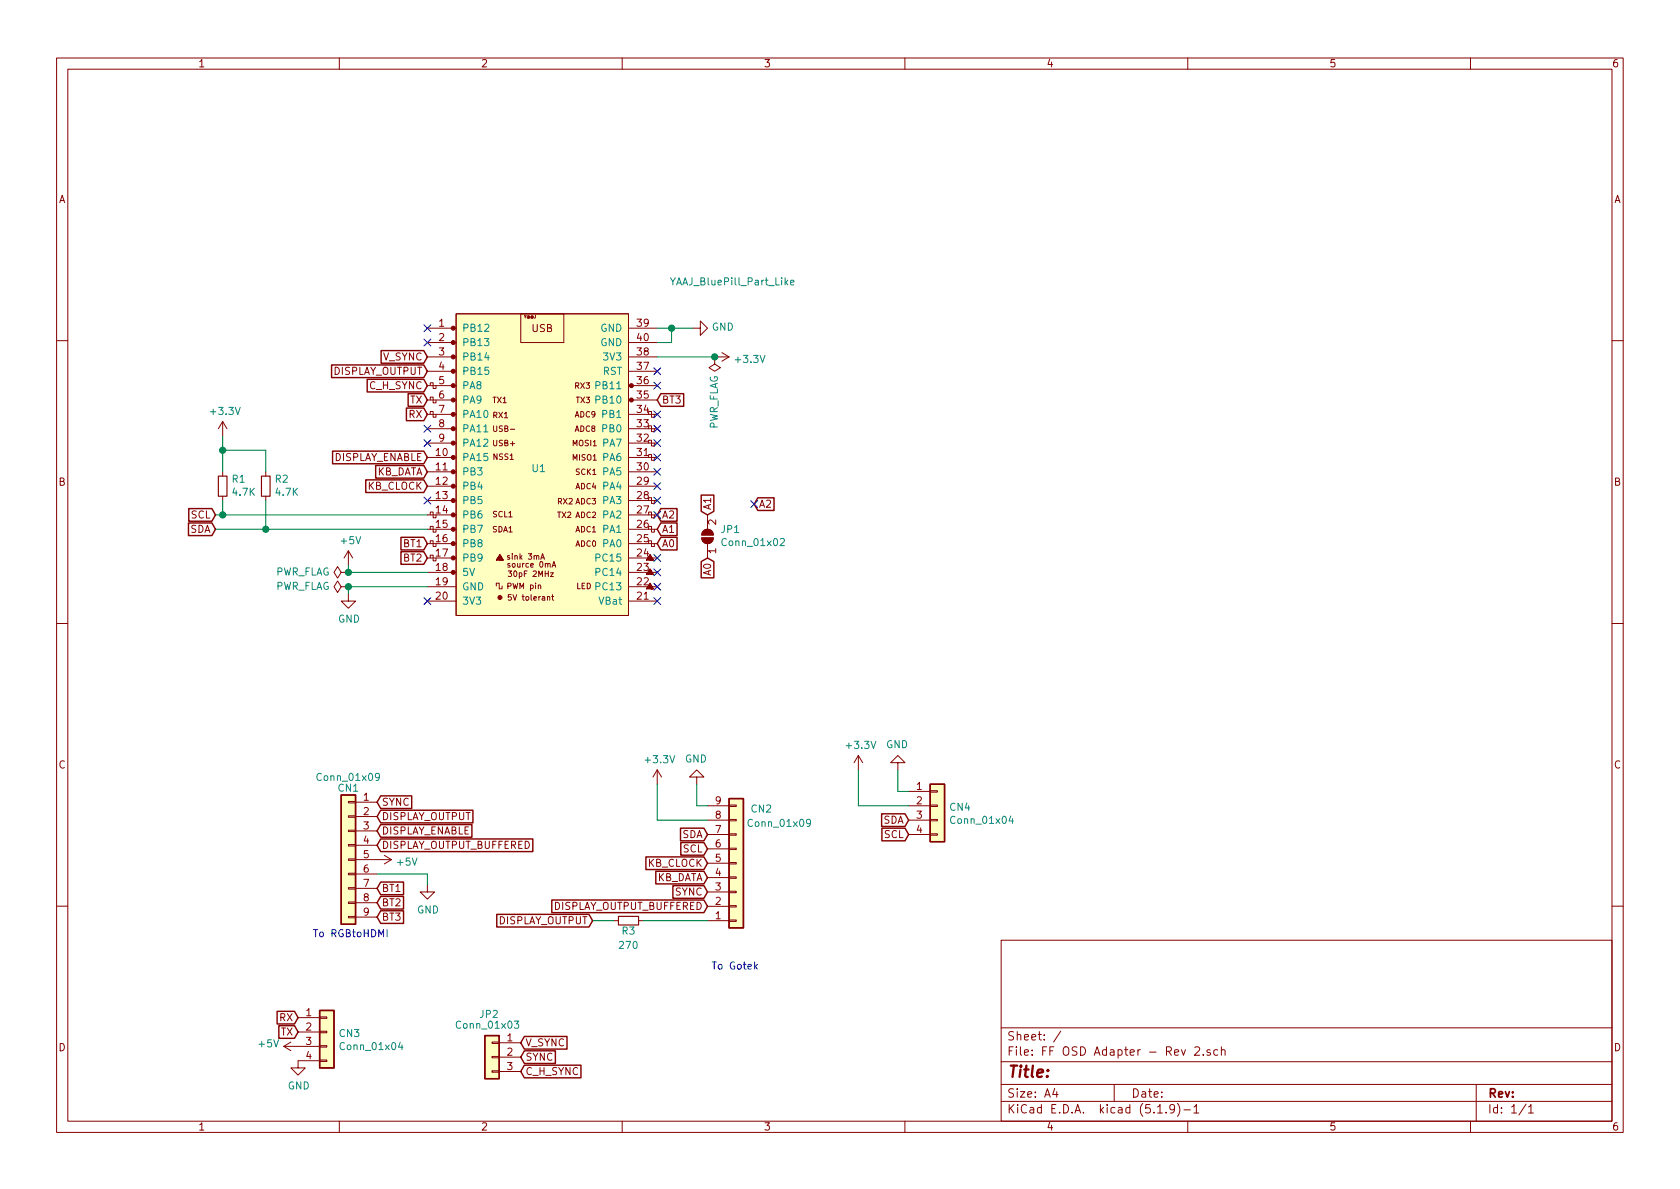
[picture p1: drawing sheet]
<svg xmlns="http://www.w3.org/2000/svg" width="297mm" height="210mm" viewBox="0 0 297 210" stroke-linecap="round" stroke-linejoin="round" font-family="sans-serif">
<g fill="none" stroke="#840000" stroke-width=".18">
<path d="M10 10.3h277v189.9h-277zM12 12.2h273v186.1h-273zM60 10.3v1.9M110 10.3v1.9M160 10.3v1.9M210 10.3v1.9M260 10.3v1.9M75.6 58h5M80.6 55.5h30.5v53.3h-30.5zM92.1 55.5h7.6v5.1h-7.6zM111.1 58h5.1M122.6 58h1.2v-1.2l1.3 1.2-1.3 1.3v-1.3"/>
<path d="M10 60.2h2M39.4 74.5l-.8 1.3M39.4 74.5v2.6M39.4 74.5l.7 1.3M75.6 63.1h5M75.6 60.6h5M75.6 78.4h5M75.6 75.8h5M75.6 73.3h5M75.6 70.7h5M75.6 68.2h5M75.6 65.7h5"/>
<path d="M76.1 73.3v-.5h.5v1h.5v-.5M76.1 70.7v-.5h.5v1h.5v-.5M76.1 68.2v-.5h.5v1h.5v-.5M111.1 63.1h5.1M111.1 60.6h5.1M111.1 78.4h5.1M111.1 75.8h5.1M111.1 73.3h5.1M111.1 70.7h5.1M111.1 68.2h5.1M111.1 65.7h5.1M114.7 78.4v-.6h.5v1.1h.5v-.5"/>
<path d="M114.7 75.8v-.5h.5v1h.5v-.5M114.7 73.3v-.5h.5v1h.5v-.5M126.4 63.1v1.3l1 .6-1 .7-1.1-.7 1.1-.6M126.4 63.1h.1M126.4 63.1h2.5M127.6 62.4l1.3 .7M128.9 63.1l-1.3 .8M285 60.2h2M39.4 83.4v.8M39.4 87.8v.7M47 83.4v.8M47 87.8v.7"/>
<path d="M61.6 97.4l-.8 1.3M61.6 97.4v2.5M61.6 97.4l.8 1.3M75.6 80.9h5M75.6 83.4h5M75.6 86h5M75.6 88.5h5M75.6 91.1h5M75.6 93.6h5M75.6 96.1h5M75.6 98.7h5M76.1 98.7v-.5h.5v1h.5v-.5"/>
<path d="M76.1 96.1v-.5h.5v1h.5v-.5M76.1 93.6v-.5h.5v1h.5v-.5M76.1 91.1v-.6h.5v1.1h.5v-.5M88.4 98.5l.1 .3-.2-.1 .2 .2 .1-.4-.5 .2 .5 .4-.1-.7-.5 .4 .8 .3-.4-.8-.5 .6 1 .2-.5-.9-.6 .9h1.2l-.6-1.1-.6 1.1M95.6 98.9l.3-1 .4 1M95.7 98.6h.5M111.1 80.9h5.1M111.1 83.4h5.1M111.1 86h5.1M111.1 88.5h5.1M111.1 91.1h5.1M111.1 93.6h5.1"/>
<path d="M111.1 96.1h5.1M111.1 98.7h5.1M114.7 96.1v-.5h.5v1h.5v-.5M114.7 93.6v-.5h.5v1h.5v-.5M114.7 91.1v-.6h.5v1.1h.5v-.5M114.7 88.5v-.5h.5v1h.5v-.5M114.7 80.9v-.5h.5v1h.5v-.5M114.9 98.5l.2 .3-.3-.1 .3 .2 .1-.4-.5 .2 .5 .4-.1-.7-.5 .4 .7 .3-.4-.8-.5 .6 1 .2-.5-.9-.6 .9h1.3l-.7-1.1-.6 1.1M124.1 95.1h2a1.02 1.02 0 0 1-1 1 1.02 1.02 0 0 1-1-1zM124.3 93.9a1.02 1.02 0 0 1 1.1-.3 1.02 1.02 0 0 1 .7 1h-2zM125.1 91.1v2.5M125.1 96.1v2.6"/>
<path d="M10 110.3h2M60.3 103.8l-.6-1.1-.6 1.1 .6 1 .6-1h1.3M60.3 101.2l-.6-1-.6 1 .6 1 .6-1h1.3M61.6 103.8h.1M61.6 101.2h.1M61.6 105v1.3h1.3l-1.3 1.3-1.3-1.3h1.3M75.6 101.2h5M75.6 103.8h5M75.6 106.3h5M87.8 103.6v-.5h.5v1h.5v-.5M97.3 101.3h.5l-.5 .6h.5M97.5 105.5h.4"/>
<path d="M97.6 100.3l.3-1 .4 1M97.7 105.2v.8l.2 .1M97.7 100h.5M111.1 101.2h5.1M111.1 103.8h5.1M111.1 106.3h5.1M114.9 103.6l.2 .3-.3-.1 .3 .2 .1-.4-.5 .2 .5 .3-.1-.6-.5 .4 .7 .2-.4-.7-.5 .6 1 .1-.5-.9-.6 .9h1.3l-.7-1-.6 1M114.9 101.1l.2 .2-.3-.1 .3 .3 .1-.4-.5 .1 .5 .4-.1-.6-.5 .3 .7 .3-.4-.8-.5 .7 1 .1-.5-.9-.6 .9h1.3l-.7-1-.6 1M285 110.3h2M116.2 136.1l-.8 1.3M116.2 136.1v2.6M116.2 136.1l.8 1.3"/>
<path d="M123.2 137.4h1.3l-1.3-1.3-1.3 1.3h1.3v1.3M151.8 133.6l-.8 1.3M151.8 133.6v2.5M151.8 133.6l.7 1.3M158.7 134.9h1.3l-1.3-1.3-1.2 1.3h1.2v1.2M160.7 139.9h3.8M164.5 139.8h1.2v.3h-1.2zM61.6 157h1.3v.2h-1.3zM61.6 159.5h1.3v.3h-1.3zM61.6 154.4h1.3v.3h-1.3zM61.6 149.3h1.3v.3h-1.3zM61.6 146.8h1.3v.3h-1.3z"/>
<path d="M61.6 144.3h1.3v.2h-1.3zM61.6 141.7h1.3v.3h-1.3zM61.6 151.9h1.3v.2h-1.3zM62.9 141.9h3.8M62.9 144.4h3.8M62.9 146.9h3.8M62.9 149.5h3.8M62.9 152h6.3M62.9 154.6h3.8M62.9 157.1h3.8M62.9 159.6h3.8M67.9 151.3l1.3 .7"/>
<path d="M69.2 152l-1.3 .8M75.6 156.5v1.2h1.2l-1.2 1.3-1.3-1.3h1.3M125.1 142.5h3.8M125.1 145h3.8M125.1 147.6h3.8M125.1 157.7h3.8M125.1 155.2h3.8M125.1 152.6h3.8M125.1 150.1h3.8M128.9 147.4h1.3v.3h-1.3zM128.9 144.9h1.3v.3h-1.3zM128.9 142.4h1.3v.2h-1.3z"/>
<path d="M128.9 150h1.3v.2h-1.3zM128.9 155.1h1.3v.2h-1.3zM128.9 157.6h1.3v.3h-1.3zM128.9 152.5h1.3v.3h-1.3zM160.7 142.5h3.8M160.7 145h3.8M160.7 147.6h3.8M164.5 147.4h1.2v.3h-1.2zM164.5 144.9h1.2v.3h-1.2zM164.5 142.4h1.2v.2h-1.2zM10 160.2h2M52.7 180h3.8"/>
<path d="M56.5 179.8h1.3v.3h-1.3zM61.6 162h1.3v.3h-1.3zM62.9 162.2h3.8M108.6 162.8h.7M112.9 162.8h.8M125.1 162.8h3.8M125.1 160.3h3.8M128.9 160.1h1.3v.3h-1.3zM128.9 162.7h1.3v.2h-1.3zM177 166.3h108v32h-108zM285 160.2h2M50.2 185h6.3"/>
<path d="M50.2 185l1.2 .8M51.4 184.3l-1.2 .7M52.7 182.5h3.8M56.5 187.4h1.3v.3h-1.3zM56.5 184.9h1.3v.3h-1.3zM56.5 182.4h1.3v.2h-1.3zM56.5 187.6h-3.8v1.2h1.3l-1.3 1.3-1.3-1.3h1.3M60 198.3v1.9M87 189.4h1.3v.2h-1.3zM87 184.3h1.3v.2h-1.3zM87 186.8h1.3v.3h-1.3zM88.3 184.4h3.8"/>
<path d="M88.3 186.9h3.8M88.3 189.5h3.8M110 198.3v1.9M160 198.3v1.9M177 194.8h108M177 191.8h108M177 187.8h108M177 181.8h108M186.5 192.5l-.4 1h1M186.8 193v1M187.6 182.3l-1.3 2M197 191.8v3"/>
<path d="M204.7 196.8h.8M206.2 196.7v.1M207.7 196l-.1 .1a.48 .48 0 0 1-.6 .1l-.2-.2 .2-.6a.48 .48 0 0 1 .6 .1 1.27 1.27 0 0 1-.2 1.2l-.4 .1M208.2 195.1a1.71 1.71 0 0 1 0 2.3M209.3 196.3h1.2M210 198.3v1.9M211.1 195.8l.4-.5v1.5M211.1 196.8h.9M211.3 185.3l.2-.2h.3l.2 .2 .1 .2-.9 1.1h.9M212.8 186.5v.1M214 185.7a.37 .37 0 0 0-.6 .1l.1 .2 .5 .2v.1l-.2 .3-.4-.1M215.3 185.7l-.4-.1-.3 .3 .1 .6 .2 .1 .4-.1"/>
<path d="M216 185.7a.37 .37 0 0 1 .6 .1v.8M216 185.1v1.5M260 198.3v1.9M261 191.8v6.5M269.8 195.2l-1.2 2M270.3 195.8l.4-.5v1.5M270.3 196.8h.8"/>
<circle cx="111.6" cy="70.7" r=".36"/>
<circle cx="111.6" cy="68.2" r=".36"/>
<circle cx="88.4" cy="105.7" r=".36"/>
<circle cx="88.4" cy="105.7" r=".25"/>
</g>
<g fill="#ffffc2" stroke="#ffffc2" stroke-width=".18">
<path d="M60.3 140.6h2.6v22.8h-2.6z"/>
<path d="M164.5 138.7h2.5v10.1h-2.5z"/>
<path d="M56.5 178.7h2.6v10.1h-2.6z"/>
<path d="M128.9 141.2h2.5v22.9h-2.5z"/>
<path d="M85.7 183.1h2.6v7.6h-2.6z"/>
<path d="M80.6 55.5h30.5v53.3h-30.5z"/>
</g>
<g fill="none" stroke="#840000" stroke-width=".25">
<path d="M58.6 64.5h16.3l.7 1.2-.7 1.1h-16.3zM58.8 79.8h16.1l.7 1.1-.7 1.1h-16.1zM64.9 67.1h10l.7 1.1-.7 1.1h-10zM67.4 62h7.5l.7 1.1-.7 1.1h-7.5zM71.9 72.2h3l.7 1.1-.7 1.1h-3zM72.2 69.6h2.7l.7 1.1-.7 1.2h-2.7zM116.8 69.6h4.1v2.3h-4.1l-.6-1.2zM33.3 92.5h4.2l.6 1.1-.6 1.1h-4.2zM33.4 89.9h4.1l.6 1.2-.6 1.1h-4.1zM64.7 84.9h10.2l.7 1.1-.7 1.1h-10.2zM66.4 82.3h8.5l.7 1.1-.7 1.2h-8.5zM70.9 97.6h4l.7 1.1-.7 1.1h-4z"/>
<path d="M70.9 95h4l.7 1.1-.7 1.2h-4zM116.8 89.9h2.9v2.3h-2.9l-.6-1.1zM116.8 92.5h2.9v2.2h-2.9l-.6-1.1zM116.8 95h2.9v2.3h-2.9l-.6-1.2zM124 99.3l1.1-.6 1.1 .6v2.9h-2.2zM124 87.5h2.2v2.9l-1.1 .7-1.1-.7zM134 88h2.9v2.3h-2.9l-.7-1.2zM164.5 138.7h2.5v10.1h-2.5zM60.3 140.6h2.6v22.8h-2.6zM67.3 158.5h4v2.3h-4l-.6-1.2zM67.3 156h4v2.2h-4l-.6-1.1zM67.3 140.7h5.5v2.3h-5.5l-.6-1.1z"/>
<path d="M67.3 145.8h16.1v2.3h-16.1l-.6-1.2zM67.3 148.4h26.9v2.2h-26.9l-.6-1.1zM67.3 143.3h16.3v2.2h-16.3l-.6-1.1zM97.6 159.2h26.9l.6 1.1-.6 1.1h-26.9zM114.2 151.5h10.3l.6 1.1-.6 1.2h-10.3zM116 154.1h8.5l.6 1.1-.6 1.1h-8.5zM119 156.6h5.5l.6 1.1-.6 1.1h-5.5zM120.3 146.5h4.2l.6 1.1-.6 1.1h-4.2zM120.4 149h4.1l.6 1.1-.6 1.1h-4.1zM128.9 141.2h2.5v22.9h-2.5zM155.9 143.9h4.1l.7 1.1-.7 1.1h-4.1zM155.9 146.5h4.1l.7 1.1-.7 1.1h-4.1z"/>
<path d="M49 178.8h3.1l.6 1.2-.6 1.1h-3.1zM56.5 178.7h2.6v10.1h-2.6zM67.3 161.1h4v2.2h-4l-.6-1.1zM87.8 161.7h16.3l.7 1.1-.7 1.1h-16.3zM49.3 181.4h2.8l.6 1.1-.6 1.1h-2.8zM85.7 183.1h2.6v7.6h-2.6zM92.7 188.4h10v2.2h-10l-.6-1.1zM92.7 183.3h7.6v2.2h-7.6l-.6-1.1zM92.7 185.8h5.5v2.3h-5.5l-.6-1.2z"/>
</g>
<path d="M138.9 49.9l.4 .5M139.3 49.5l-.5 .5M139.8 50l.6-.1-.1-.3-.3-.1-.2 .2v.6h.5M85.5 76.4h.8M138 95.3l.5-.1 .2 .4-.1 .2-.7 .7h.8M67.1 137.3l-.2 .2h-.3l-.2-.2v-.4l.2-.2h.3l.2 .3a.97 .97 0 0 1-.2 1h-.4M143.3 145.4l-.2 .3h-.3l-.2-.3v-.4l.2-.1h.3l.2 .2a.97 .97 0 0 1-.2 1h-.4M178.7 144.3l-.3 .9h.8M179 144.8v.8M70.8 184.3l-.3 .9h.7M71.1 184.8v.8M90.9 180.6h.8l-.4 .4 .4 .2-.1 .6h-.5l-.2-.1" fill="none" stroke="#008484" stroke-width=".18"/>
<path d="M38.6 84.2h1.5v3.6h-1.5zM46.2 84.2h1.6v3.6h-1.6zM109.3 162h3.6v1.6h-3.6z" fill="none" stroke="#840000" stroke-width=".2"/>
<g fill="#840000" stroke="#840000" stroke-width=".18">
<path d="M124.1 95.1h2a1.02 1.02 0 0 1-1 1 1.02 1.02 0 0 1-1-1z"/>
<path d="M124.3 93.9a1.02 1.02 0 0 1 1.1-.3 1.02 1.02 0 0 1 .7 1h-2z"/>
<circle cx="80.1" cy="101.2" r=".36"/>
<circle cx="80.1" cy="98.7" r=".36"/>
<circle cx="80.1" cy="96.1" r=".36"/>
<circle cx="80.1" cy="93.6" r=".36"/>
<circle cx="80.1" cy="91.1" r=".36"/>
<circle cx="80.1" cy="88.5" r=".36"/>
<circle cx="80.1" cy="86" r=".36"/>
<circle cx="80.1" cy="83.4" r=".36"/>
<circle cx="80.1" cy="80.9" r=".36"/>
<circle cx="80.1" cy="78.4" r=".36"/>
<circle cx="80.1" cy="75.8" r=".36"/>
<circle cx="80.1" cy="73.3" r=".36"/>
<circle cx="80.1" cy="70.7" r=".36"/>
<circle cx="80.1" cy="68.2" r=".36"/>
<circle cx="80.1" cy="65.7" r=".36"/>
<circle cx="80.1" cy="63.1" r=".36"/>
<circle cx="80.1" cy="58" r=".36"/>
<circle cx="88.4" cy="105.7" r=".13"/>
<circle cx="111.6" cy="70.7" r=".25"/>
<circle cx="111.6" cy="68.2" r=".25"/>
<circle cx="80.1" cy="60.6" r=".36"/>
</g>
<g fill="none" stroke="#008400" stroke-width=".18">
<path d="M116.2 58h6.4M118.7 58v2.6h-2.5M39.4 77.1v6.3M39.4 79.6h7.6v3.8M116.2 63.1h10.2M38.1 93.6h37.5M38.1 91.1h37.5M39.4 88.5v2.6M47 88.5v5.1M61.6 99.9v1.3h14M75.6 103.8h-14v1.2M116.2 138.7v6.3h8.9"/>
<path d="M123.2 138.7v3.8h1.9M151.8 136.1v6.4h8.9M158.7 136.1v3.8h2M66.7 154.6h8.9v1.9M104.8 162.8h3.8M113.7 162.8h11.4"/>
</g>
<path d="M68.4 164.4v1.3M133.5 170.9l.4 .5M133.9 170.5l-.5 .5" fill="none" stroke="#0000c2" stroke-width=".18"/>
<g fill="#008400" stroke="#008400" stroke-width=".25">
<circle cx="39.4" cy="91.1" r=".51"/>
<circle cx="39.4" cy="79.6" r=".51"/>
<circle cx="47" cy="93.6" r=".51"/>
<circle cx="61.6" cy="103.8" r=".51"/>
<circle cx="126.4" cy="63.1" r=".51"/>
<circle cx="61.6" cy="101.2" r=".51"/>
<circle cx="118.7" cy="58" r=".51"/>
</g>
<g fill="none" stroke="#000084" stroke-width=".18">
<path d="M75 60l1.2 1.2M75 57.4l1.2 1.2M76.2 60l-1.2 1.2M76.2 57.4l-1.2 1.2M75 77.7l1.2 1.3M75 75.2l1.2 1.2M76.2 77.7l-1.2 1.3M76.2 75.2l-1.2 1.2M115.6 65l1.2 1.3M115.6 67.6l1.2 1.2M115.6 72.7l1.2 1.2M115.6 75.2l1.2 1.2"/>
<path d="M115.6 77.7l1.2 1.3M116.8 65l-1.2 1.3M116.8 67.6l-1.2 1.2M116.8 72.7l-1.2 1.2M116.8 75.2l-1.2 1.2M116.8 77.7l-1.2 1.3M75 87.9l1.2 1.2M76.2 87.9l-1.2 1.2M115.6 80.3l1.2 1.2M115.6 82.8l1.2 1.2M115.6 85.4l1.2 1.2M115.6 87.9l1.2 1.2"/>
<path d="M115.6 98.1l1.2 1.2M115.6 90.4l1.2 1.3M116.8 80.3l-1.2 1.2M116.8 82.8l-1.2 1.2M116.8 85.4l-1.2 1.2M116.8 87.9l-1.2 1.2M116.8 98.1l-1.2 1.2M116.8 90.4l-1.2 1.3M132.7 88.5l1.3 1.3M134 88.5l-1.3 1.3M75 105.7l1.2 1.2M76.2 105.7l-1.2 1.2"/>
<path d="M115.6 100.6l1.2 1.2M115.6 103.1l1.2 1.3M115.6 105.7l1.2 1.2M116.8 105.7l-1.2 1.2M116.8 100.6l-1.2 1.2M116.8 103.1l-1.2 1.3"/>
</g>
<text font-size="2.8" fill="#840000" x="178" y="190.5">Title:</text>
<g font-size="2.1" fill="#840000">
<text x="178" y="184">Sheet: /</text>
<text x="178" y="186.7">File: FF OSD Adapter - Rev 2.sch</text>
<text x="178" y="196.9">KiCad E.D.A. kicad (5.1.9)-1</text>
<text x="178" y="194.1">Size: A4</text>
<text x="200" y="194.1">Date:</text>
<text x="263" y="194.1">Rev:</text>
<text x="263" y="196.9">Id: 1/1</text>
</g>
<g font-size="1.8" fill="#840000">
<text x="35" y="11.9">1</text>
<text x="85" y="11.9">2</text>
<text x="135" y="11.9">3</text>
<text x="185" y="11.9">4</text>
<text x="235" y="11.9">5</text>
<text x="285" y="11.9">6</text>
<text x="10.4" y="35.9">A</text>
<text x="285.4" y="35.9">A</text>
<text x="77.6" y="57.8">1</text>
<text x="94" y="58.7">USB</text>
<text x="112.7" y="57.8">39</text>
<text x="67.7" y="63.7">V_SYNC</text>
<text x="77.6" y="60.3">2</text>
<text x="77.6" y="62.9">3</text>
<text x="77.6" y="65.4">4</text>
<text x="112.7" y="65.4">37</text>
<text x="112.7" y="62.9">38</text>
<text x="112.7" y="60.3">40</text>
<text x="58.9" y="66.3">DISPLAY_OUTPUT</text>
<text x="65.4" y="68.8">C_H_SYNC</text>
<text x="72.5" y="71.4">TX</text>
<text x="77.6" y="67.9">5</text>
<text x="77.6" y="70.5">6</text>
<text x="112.7" y="70.5">35</text>
<text x="112.7" y="67.9">36</text>
<text x="117" y="71.4">BT3</text>
<text x="72.3" y="73.9">RX</text>
<text x="77.6" y="73">7</text>
<text x="77.6" y="75.6">8</text>
<text x="112.7" y="75.6">33</text>
<text x="112.7" y="73">34</text>
<text x="58.9" y="81.5">DISPLAY_ENABLE</text>
<text x="77.1" y="80.6">10</text>
<text x="77.1" y="83.2">11</text>
<text x="77.6" y="78.1">9</text>
<text x="112.7" y="83.2">30</text>
<text x="112.7" y="80.6">31</text>
<text x="112.7" y="78.1">32</text>
<text x="10.4" y="85.9">B</text>
<text x="64.9" y="86.6">KB_CLOCK</text>
<text x="66.3" y="84.1">KB_DATA</text>
<text x="77.1" y="85.7">12</text>
<text x="77.1" y="88.3">13</text>
<text x="112.7" y="88.3">28</text>
<text x="112.7" y="85.7">29</text>
<text x="134.1" y="89.8">A2</text>
<text x="285.4" y="85.9">B</text>
<text x="33.6" y="94.2">SDA</text>
<text x="33.8" y="91.7">SCL</text>
<text x="77.1" y="90.8">14</text>
<text x="77.1" y="93.3">15</text>
<text x="77.1" y="95.9">16</text>
<text x="112.7" y="95.9">25</text>
<text x="112.7" y="93.3">26</text>
<text x="112.7" y="90.8">27</text>
<text x="117" y="91.7">A2</text>
<text x="117" y="94.2">A1</text>
<text x="125.7" y="90.3" transform="rotate(-90 125.7 90.3)">A1</text>
<text x="126.6" y="92.8" transform="rotate(-90 126.6 92.8)">2</text>
<text x="71.4" y="99.3">BT2</text>
<text x="71.4" y="96.8">BT1</text>
<text x="77.1" y="98.4">17</text>
<text x="77.1" y="101">18</text>
<text x="112.7" y="101">23</text>
<text x="112.7" y="98.4">24</text>
<text x="117" y="96.8">A0</text>
<text x="125.7" y="101.7" transform="rotate(-90 125.7 101.7)">A0</text>
<text x="126.6" y="97.9" transform="rotate(-90 126.6 97.9)">1</text>
<text x="77.1" y="103.5">19</text>
<text x="77.1" y="106">20</text>
<text x="112.7" y="106">21</text>
<text x="112.7" y="103.5">22</text>
<text x="10.4" y="135.9">C</text>
<text x="285.4" y="135.9">C</text>
<text x="64.3" y="141.6">1</text>
<text x="67.5" y="142.5">SYNC</text>
<text x="126.5" y="142.2">9</text>
<text x="162.1" y="139.7">1</text>
<text x="162.1" y="142.2">2</text>
<text x="64.3" y="144.1">2</text>
<text x="64.3" y="146.7">3</text>
<text x="64.3" y="149.2">4</text>
<text x="67.5" y="147.6">DISPLAY_ENABLE</text>
<text x="67.5" y="145">DISPLAY_OUTPUT</text>
<text x="120.6" y="148.2">SDA</text>
<text x="126.5" y="149.9">6</text>
<text x="126.5" y="147.3">7</text>
<text x="126.5" y="144.8">8</text>
<text x="156.1" y="145.7">SDA</text>
<text x="156.3" y="148.2">SCL</text>
<text x="162.1" y="144.8">3</text>
<text x="162.1" y="147.3">4</text>
<text x="64.3" y="151.8">5</text>
<text x="64.3" y="154.3">6</text>
<text x="67.5" y="150.1">DISPLAY_OUTPUT_BUFFERED</text>
<text x="114.5" y="153.3">KB_CLOCK</text>
<text x="115.8" y="155.8">KB_DATA</text>
<text x="120.8" y="150.7">SCL</text>
<text x="126.5" y="154.9">4</text>
<text x="126.5" y="152.4">5</text>
<text x="64.3" y="156.8">7</text>
<text x="64.3" y="159.4">8</text>
<text x="64.3" y="161.9">9</text>
<text x="67.5" y="160.3">BT2</text>
<text x="67.5" y="157.7">BT1</text>
<text x="97.8" y="160.9">DISPLAY_OUTPUT_BUFFERED</text>
<text x="119.4" y="158.4">SYNC</text>
<text x="126.5" y="160">2</text>
<text x="126.5" y="157.5">3</text>
<text x="67.5" y="162.8">BT3</text>
<text x="88.1" y="163.4">DISPLAY_OUTPUT</text>
<text x="126.5" y="162.6">1</text>
<text x="54.1" y="179.7">1</text>
<text x="10.4" y="185.9">D</text>
<text x="49.5" y="180.6">RX</text>
<text x="49.7" y="183.1">TX</text>
<text x="54.1" y="182.2">2</text>
<text x="54.1" y="184.8">3</text>
<text x="89.7" y="184.1">1</text>
<text x="92.9" y="185">V_SYNC</text>
<text x="285.4" y="185.9">D</text>
<text x="54.1" y="187.3">4</text>
<text x="89.7" y="186.7">2</text>
<text x="89.7" y="189.2">3</text>
<text x="92.9" y="190.1">C_H_SYNC</text>
<text x="92.9" y="187.6">SYNC</text>
<text x="35" y="199.9">1</text>
<text x="85" y="199.9">2</text>
<text x="135" y="199.9">3</text>
<text x="185" y="199.9">4</text>
<text x="235" y="199.9">5</text>
<text x="285" y="199.9">6</text>
</g>
<g font-size="1.8" fill="#008484">
<text x="119" y="50.5">YAAJ_BluePill_Part_Like</text>
<text x="81.7" y="58.7">PB12</text>
<text x="106.2" y="58.7">GND</text>
<text x="125.9" y="58.5">GND</text>
<text x="81.7" y="61.2">PB13</text>
<text x="81.7" y="63.7">PB14</text>
<text x="106.2" y="61.2">GND</text>
<text x="107" y="63.7">3V3</text>
<text x="130.2" y="64.2">+3.3V</text>
<text x="81.7" y="66.3">PB15</text>
<text x="81.7" y="68.8">PA8</text>
<text x="81.7" y="71.4">PA9</text>
<text x="105.7" y="71.4">PB10</text>
<text x="105.7" y="68.8">PB11</text>
<text x="106.6" y="66.3">RST</text>
<text x="37.4" y="73.4">+3.3V</text>
<text x="81.7" y="73.9">PA10</text>
<text x="81.7" y="76.4">PA11</text>
<text x="106.7" y="76.4">PB0</text>
<text x="106.7" y="73.9">PB1</text>
<text x="126.9" y="76.1" transform="rotate(-90 126.9 76.1)">PWR_FLAG</text>
<text x="81.7" y="81.5">PA15</text>
<text x="81.7" y="79">PA12</text>
<text x="94.1" y="83.5">U1</text>
<text x="106.7" y="81.5">PA6</text>
<text x="106.7" y="79">PA7</text>
<text x="41.1" y="85.4">R1</text>
<text x="41.2" y="87.7">4.7K</text>
<text x="48.7" y="85.4">R2</text>
<text x="48.8" y="87.7">4.7K</text>
<text x="81.7" y="84.1">PB3</text>
<text x="81.7" y="86.6">PB4</text>
<text x="81.7" y="89.1">PB5</text>
<text x="106.7" y="89.1">PA3</text>
<text x="106.7" y="86.6">PA4</text>
<text x="106.7" y="84.1">PA5</text>
<text x="81.7" y="91.7">PB6</text>
<text x="81.7" y="94.2">PB7</text>
<text x="106.7" y="94.2">PA1</text>
<text x="106.7" y="91.7">PA2</text>
<text x="127.6" y="94.3">JP1</text>
<text x="48.6" y="101.8">PWR_FLAG</text>
<text x="60.4" y="96.2">+5V</text>
<text x="81.7" y="96.8">PB8</text>
<text x="81.7" y="99.3">PB9</text>
<text x="81.7" y="101.8">5V</text>
<text x="105.7" y="101.8">PC14</text>
<text x="105.7" y="99.3">PC15</text>
<text x="106.7" y="96.8">PA0</text>
<text x="128" y="96.6">Conn_01x02</text>
<text x="48.6" y="104.3">PWR_FLAG</text>
<text x="81.7" y="104.4">GND</text>
<text x="81.7" y="106.9">3V3</text>
<text x="105.7" y="104.4">PC13</text>
<text x="106.1" y="106.9">VBat</text>
<text x="59.8" y="110.1">GND</text>
<text x="114.2" y="135">+3.3V</text>
<text x="121.1" y="134.8">GND</text>
<text x="149.8" y="132.4">+3.3V</text>
<text x="156.7" y="132.3">GND</text>
<text x="56.4" y="138.1">Conn_01x09</text>
<text x="59.8" y="140">CN1</text>
<text x="132.9" y="143.7">CN2</text>
<text x="168" y="143.4">CN4</text>
<text x="132.6" y="146.2">Conn_01x09</text>
<text x="168.4" y="145.7">Conn_01x04</text>
<text x="70.3" y="153.1">+5V</text>
<text x="73.7" y="161.5">GND</text>
<text x="109.6" y="167.8">270</text>
<text x="110" y="165.3">R3</text>
<text x="45.8" y="185.2">+5V</text>
<text x="60" y="183.4">CN3</text>
<text x="60.5" y="185.7">Conn_01x04</text>
<text x="81" y="181.9">Conn_01x03</text>
<text x="84.9" y="180">JP2</text>
<text x="50.9" y="192.7">GND</text>
</g>
<g font-size="1.8" fill="#0000c2">
<text x="55.2" y="165.7">To RGBtoHDMI</text>
<text x="125.7" y="171.4">To Gotek</text>
</g>
<g font-size="1.4" fill="#840000">
<text x="87.1" y="71.3">TX1</text>
<text x="101.7" y="68.7">RX3</text>
<text x="101.9" y="71.3">TX3</text>
<text x="87.2" y="73.9">RX1</text>
<text x="87.5" y="76.3">USB-</text>
<text x="101.6" y="76.3">ADC8</text>
<text x="101.6" y="73.8">ADC9</text>
<text x="87.2" y="81.3">NSS1</text>
<text x="87.3" y="78.9">USB+</text>
<text x="101.2" y="81.4">MISO1</text>
<text x="101.2" y="78.9">MOSI1</text>
<text x="101.8" y="84">SCK1</text>
<text x="98.6" y="89.2">RX2 ADC3</text>
<text x="101.8" y="86.5">ADC4</text>
<text x="87.1" y="94.1">SDA1</text>
<text x="87.1" y="91.5">SCL1</text>
<text x="98.6" y="91.6">TX2 ADC2</text>
<text x="101.8" y="94.1">ADC1</text>
<text x="89.9" y="99">sink 3mA</text>
<text x="90" y="100.3">source 0mA</text>
<text x="101.8" y="96.7">ADC0</text>
<text x="89.8" y="104.2">PWM pin</text>
<text x="90.2" y="102">30pF 2MHz</text>
<text x="90.3" y="106.2">5V tolerant</text>
<text x="101.9" y="104.2">LED</text>
</g>
<text font-size=".7" fill="#840000" x="92.6" y="56.3">Y@@J</text>
</svg>
